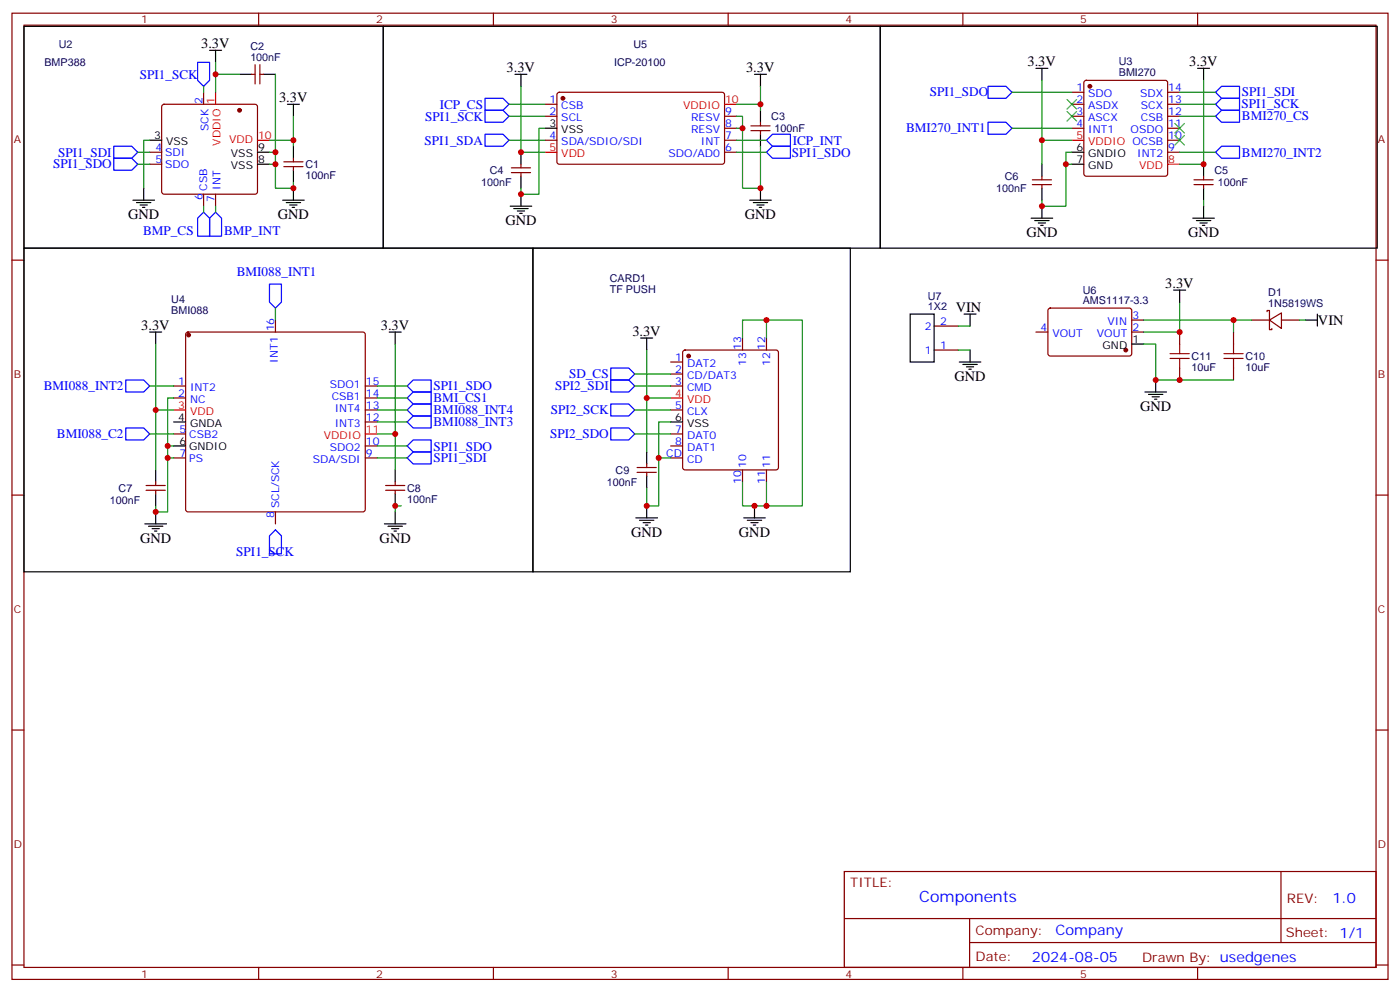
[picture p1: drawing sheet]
<svg xmlns="http://www.w3.org/2000/svg" width="412mm" height="292mm" viewBox="0 0 412 292" stroke-linecap="round" stroke-linejoin="round" font-family="sans-serif">
<g fill="none" stroke="#870000" stroke-width=".35">
<path d="M3.5 3.9h405.4v284.3h-405.4zM7.1 7.4h398.2v277.3h-398.2zM75.1 19.1v5.6M76.2 3.9v3.5M76.6 19.1v5.6M145.3 3.9v3.5M214.5 3.9v3.5M283.6 3.9v3.5M352.8 3.9v3.5M47.9 30.9l.4-.2h26.8l.5 .2 .2 .5v25l-.2 .5-.5 .3h-26.8l-.5-.3-.2-.5v-25zM60 27.2v3.5M74.1 21.9h1"/>
<path d="M76.6 21.9h1M160.5 30.7h3.5M160.5 34.2h3.5M164.3 27.4l.4-.2h48.3l.4 .7v20l-.7 .4h-48.2l-.5-.7v-19.7zM213.4 34.2h3.6M213.4 37.7h3.6M221.2 38.5h5.6M221.2 37h5.6M224 36v1M224 38.5v1M315.7 27.2h3.6M315.7 30.7h3.6"/>
<path d="M315.7 34.2h3.6M315.7 37.7h3.6M319.5 23.8l.5-.2h23.3l.5 .2 .2 .5v26.9l-.3 .5-.4 .2h-23.3l-.5-.3-.2-.4v-26.9zM344 27.2h3.5M344 30.7h3.5M344 34.2h3.5M344 37.7h3.5M44.1 44.8h3.5M44.1 48.3h3.5M60 57.2v3.5M63.5 57.2v3.5M83.6 49h5.7"/>
<path d="M83.6 47.6h5.7M86.4 46.6v1M86.4 49v1.1M150.6 50.8h5.7M150.6 49.4h5.7M153.5 48.3v1.1M153.5 50.8v1.1M160.5 41.3h3.5M213.4 44.8h3.6M213.4 41.3h3.6M304.1 54.3h5.6M304.1 52.9h5.6"/>
<path d="M306.9 51.9v1M306.9 54.3v1.1M344 44.8h3.5M344 41.3h3.5M351.7 54.3h5.7M351.7 52.9h5.7M354.5 51.9v1M354.5 54.3v1.1M3.5 76.6h3.6M405.3 76.6h3.6M54.9 97.9l.5-.2h51.5l.5 .2 .2 .5v51.5l-.2 .5-.5 .2h-51.5l-.5-.2-.2-.5v-51.5zM81.1 94.2v3.5"/>
<path d="M218.7 99.5v3.5M225.8 99.5v3.5M275.2 96h7M305.2 97.7h3.5M308.9 90.9l.5-.2h23.5l.5 .7-.1 12.9-.6 .5-23.6-.1-.4-.6v-12.7zM333.4 97.7h3.5M333.4 94.2h3.5M347.5 97.7v3.5M363.4 97.7v3.5M368.7 94.2h5.2M373.2 91.7v-.3h.7v2.8M373.9 94.2l3.6-2.1v4.6z"/>
<path d="M373.9 94.2v2.8h.7v-.3M377.5 94.2h5.3M51.2 113.6h3.5M51.2 117.1h3.5M107.6 113.6h3.5M107.6 117.1h3.5M197.6 113.6h3.5M197.6 106.5h3.5M197.6 110.1h3.5M201.3 103.2l.5-.2h26.8l.5 .2 .2 .5v33.9l-.2 .5-.5 .2h-26.8l-.5-.2-.2-.5v-33.9zM275.2 103h7M347.5 108.3v3.5"/>
<path d="M363.4 108.3v3.5M51.2 127.7h3.5M51.2 134.8h3.5M107.6 134.8h3.5M107.6 131.2h3.5M107.6 124.2h3.5M107.6 120.6h3.5M187.7 139h5.6M187.7 137.6h5.6M190.5 136.5v1.1M190.5 139v1.1M197.6 127.7h3.5"/>
<path d="M197.6 134.8h3.5M197.6 131.2h3.5M197.6 120.6h3.5M218.7 138.3v3.5M225.8 138.3v3.5M3.5 145.7h3.6M43 144.3h5.7M43 142.9h5.7M45.9 141.8v1.1M45.9 144.3v1M81.1 150.6v3.6M113.6 144.3h5.6"/>
<path d="M113.6 142.9h5.6M116.4 141.8v1.1M116.4 144.3v1M405.3 145.7h3.6M3.5 214.8h3.6M405.3 214.8h3.6M248.7 256.5h156.6v28.2h-156.6zM377.3 256.5v20.9M248.7 270.3h156.5M285.6 277.4h119.6M285.6 270.3v14.1M3.5 284h3.6"/>
<path d="M76.2 284.7v3.5M145.3 284.7v3.5M214.5 284.7v3.5M283.6 284.7v3.5M352.8 284.7v3.5M405.3 284h3.6"/>
</g>
<g fill="#870000" stroke="#870000" stroke-width=".35">
<circle cx="70.6" cy="32.5" r=".53"/>
<circle cx="321" cy="25.4" r=".53"/>
<circle cx="55.6" cy="98.6" r=".53"/>
<circle cx="202.8" cy="104.8" r=".53"/>
<circle cx="165.8" cy="28.9" r=".53"/>
<circle cx="331.6" cy="103" r=".53"/>
</g>
<path d="M63.5 27.2v3.5M213.4 30.7h3.6M75.8 41.3h3.6M160.5 44.8h3.5M315.7 41.3h3.6M344 48.3h3.5M197.6 117.1h3.5M51.2 120.6h3.5M107.6 127.7h3.5" fill="none" stroke="#f00" stroke-width=".35"/>
<g fill="none" stroke="#000" stroke-width=".35">
<path d="M7.1 7.8h105.8v65.2h-105.8zM61.7 14.8h3.6M63.5 14.8v3.5M112.9 7.8h146.4v65.2h-146.4zM259.3 7.8h146.4v65.2h-146.4zM70.6 21.9h3.5M77.6 21.9h3.5M84.7 30.7h3.5M86.4 30.7v3.5M151.7 21.9h3.5M153.5 21.9v3.5M160.5 37.7h3.5"/>
<path d="M222.2 21.9h3.6M224 21.9v3.5M224 32.5v3.5M224 39.5v3.5M305.2 20.1h3.5M306.9 20.1v3.5M352.8 20.1h3.5M354.5 20.1v3.5M39.2 58.9h6.3M40.2 59.6h4.2M42.3 55.4v3.5M44.1 41.3h3.5"/>
<path d="M75.8 48.3h3.6M75.8 44.8h3.6M83.3 58.9h6.3M84.3 59.6h4.2M86.4 43v3.6M86.4 50.1v3.5M86.4 55.4v3.5M153.5 44.8v3.5M153.5 51.9v3.5M153.5 57.2v3.5M220.8 58.9h6.4M221.9 59.6h4.2"/>
<path d="M224 55.4v3.5M306.9 48.3v3.6M306.9 55.4v3.5M315.7 48.3h3.6M315.7 44.8h3.6M354.5 48.3v3.6M354.5 55.4v3.5M7.1 73h149.9v95.3h-149.9zM41.3 60.3h2.1M42 61h.7M85.4 60.3h2.1M86.1 61h.7"/>
<path d="M150.3 60.7h6.3M151.3 61.4h4.3M152.4 62.1h2.1M153.1 62.8h.7M157 73h93.5v95.3h-93.5zM223 60.3h2.1M223.7 61h.7M303.7 64.2h6.4M304.8 64.9h4.2M305.9 65.6h2.1M306.6 66.3h.7M306.9 60.7v3.5"/>
<path d="M351.4 64.2h6.3M352.4 64.9h4.3M353.5 65.6h2.1M354.2 66.3h.7M354.5 60.7v3.5M44.1 97.7h3.5M45.9 97.7v3.5M114.7 97.7h3.5M116.4 97.7v3.5M188.7 99.5h3.6M190.5 99.5v3.5M268.1 92.4h7.1v14.1h-7.1z"/>
<path d="M284 92.4h3.5M285.8 92.4v3.6M345.7 85.4h3.5M347.5 85.4v3.5M384.5 94.2h3.6M388.1 92.4v3.6M282.6 106.5h6.3M283.6 107.2h4.3M284.7 107.9h2.1M285.4 108.7h.7M285.8 103v3.5M333.4 101.2h3.5"/>
<path d="M337.3 115.4h6.3M338.3 116.1h4.2M339.4 116.8h2.1M340.1 117.5h.7M340.4 111.8v3.6M45.9 138.3v3.5M51.2 124.2h3.5M51.2 131.2h3.5M116.4 138.3v3.5M190.5 133v3.5M197.6 124.2h3.5M42.7 154.2h6.3"/>
<path d="M43.7 154.9h4.3M44.8 155.6h2.1M45.5 156.3h.7M45.9 145.3v3.6M45.9 150.6v3.6M113.2 154.2h6.4M114.3 154.9h4.2M115.4 155.6h2.1M116.1 156.3h.7M116.4 145.3v3.6M116.4 150.6v3.6M187.3 152.4h6.4"/>
<path d="M188.4 153.1h4.2M189.4 153.8h2.2M190.1 154.5h.8M190.5 140.1v3.5M190.5 148.9v3.5M219.1 152.4h6.3M220.1 153.1h4.3M221.2 153.8h2.1M221.9 154.5h.7M222.2 148.9v3.5"/>
</g>
<g fill="none" stroke="#008700" stroke-width=".35">
<path d="M63.5 18.3v8.9M60 25.4v1.8M63.5 21.9h7.1M81.1 21.9v22.9M86.4 34.2v7.1h-7M149.9 34.2h10.6M149.9 30.7h10.6M153.5 25.4v19.4h7M160.5 37.7h-1.8v19.5h-5.2v-1.8M217 34.2h1.7v21.2h5.3v-12.4M217 37.7h1.7M224 25.4v5.3h-7"/>
<path d="M224 30.7v1.8M298.1 37.7h17.6M298.1 27.2h17.6M306.9 23.6v24.7M347.5 34.2h10.6M347.5 30.7h10.6M347.5 27.2h10.6M354.5 23.6v24.7h-7M40.6 48.3h3.5M40.6 44.8h3.5M44.1 41.3h-1.8v14.1M79.4 44.8h1.7v10.6h5.3v-1.8"/>
<path d="M79.4 48.3h1.7M86.4 41.3v1.7M149.9 41.3h10.6M217 44.8h8.8M217 41.3h8.8M306.9 41.3h8.8M315.7 48.3h-1.7v12.4h-7.1v-1.8M315.7 44.8h-1.7v3.5M347.5 44.8h10.6M354.5 58.9v1.8M60 60.7v1.7M63.5 60.7v1.7"/>
<path d="M81.1 90.7v3.5M218.7 99.5v-5.3h17.7v54.7h-10.6M225.8 94.2v5.3M282.2 96h3.6M336.9 94.2h31.8M347.5 88.9v8.8h-10.6M363.4 94.2v3.5M382.8 94.2h1.7M44.1 113.6h7.1M45.9 101.2v37.1M51.2 117.1h-1.8v33.5h-3.5v-1.7M111.1 113.6h8.8"/>
<path d="M111.1 117.1h8.8M116.4 101.2v37.1M187 113.6h10.6M187 110.1h10.6M190.5 103v14.1h7.1M190.5 117.1v15.9M282.2 103h3.6M336.9 101.2h3.5v10.6h23M44.1 127.7h7.1M45.9 120.6h5.3M49.4 131.2h1.8M49.4 134.8h1.8"/>
<path d="M111.1 120.6h8.8M111.1 131.2h8.8M111.1 134.8h8.8M111.1 127.7h5.3M111.1 124.2h8.8M187 120.6h10.6M187 127.7h10.6M194 134.8h3.6M197.6 124.2h-3.6v24.7h-3.5v-5.3M118.2 148.9h-1.8v1.7M218.7 141.8v7.1h7.1v-7.1"/>
</g>
<g fill="none" stroke="#00f" stroke-width=".35">
<path d="M58.2 18.3h3.5v5.3l-1.7 1.8-1.8-1.8zM142.9 28.9h5.3l1.7 1.8-1.7 1.8h-5.3zM142.9 32.5h5.3l1.7 1.7-1.7 1.8h-5.3zM142.9 39.5h5.3l1.7 1.8-1.7 1.7h-5.3zM291 25.4h5.3l1.8 1.8-1.8 1.7h-5.3zM291 36h5.3l1.8 1.7-1.8 1.8h-5.3zM358.1 34.2l1.7-1.7h5.3v3.5h-5.3zM358.1 30.7l1.7-1.8h5.3v3.6h-5.3zM358.1 27.2l1.7-1.8h5.3v3.5h-5.3zM33.5 43h5.3l1.8 1.8-1.8 1.8h-5.3zM33.5 46.6h5.3l1.8 1.7-1.8 1.8h-5.3zM225.8 41.3l1.7-1.8h5.3v3.5h-5.3z"/>
<path d="M225.8 44.8l1.7-1.8h5.3v3.6h-5.3zM358.1 44.8l1.7-1.8h5.3v3.6h-5.3zM60 62.4l1.7 1.8v5.3h-3.5v-5.3zM63.5 62.4l1.8 1.8v5.3h-3.6v-5.3zM79.4 83.6h3.5v5.3l-1.8 1.8-1.7-1.8zM37 111.8h5.3l1.8 1.8-1.8 1.8h-5.3zM119.9 117.1l1.8-1.7h5.3v3.5h-5.3zM119.9 113.6l1.8-1.8h5.3v3.6h-5.3zM179.9 108.3h5.3l1.8 1.8-1.8 1.7h-5.3zM179.9 118.9h5.3l1.8 1.7-1.8 1.8h-5.3zM179.9 111.8h5.3l1.8 1.8-1.8 1.8h-5.3zM37 125.9h5.3l1.8 1.8-1.8 1.8h-5.3z"/>
<path d="M119.9 120.6l1.8-1.7h5.3v3.5h-5.3zM119.9 124.2l1.8-1.8h5.3v3.5h-5.3zM119.9 131.2l1.8-1.7h5.3v3.5h-5.3zM119.9 134.8l1.8-1.8h5.3v3.5h-5.3zM179.9 125.9h5.3l1.8 1.8-1.8 1.8h-5.3zM81.1 155.9l1.8 1.8v5.3h-3.5v-5.3z"/>
</g>
<path d="M314.3 29.3l2.8 2.8M314.3 32.8l2.8 2.8M317.1 29.3l-2.8 2.8M317.1 32.8l-2.8 2.8M346.1 36.3l2.8 2.9M346.1 39.9l2.8 2.8M348.9 36.3l-2.8 2.9M348.9 39.9l-2.8 2.8" fill="none" stroke="#3c3" stroke-width=".35"/>
<path d="M344.7 105.5h5.6M344.7 104.1h5.6M347.5 101.2v2.9M347.5 105.5v2.8M360.5 105.5h5.7M360.5 104.1h5.7M363.4 101.2v2.9M363.4 105.5v2.8" fill="none" stroke="#a10000" stroke-width=".35"/>
<g fill="#c00">
<circle cx="86.4" cy="41.3" r=".88"/>
<circle cx="81.1" cy="48.3" r=".88"/>
<circle cx="86.4" cy="55.4" r=".88"/>
<circle cx="63.5" cy="21.9" r=".88"/>
<circle cx="81.1" cy="44.8" r=".88"/>
<circle cx="224" cy="30.7" r=".88"/>
<circle cx="224" cy="55.4" r=".88"/>
<circle cx="218.7" cy="37.7" r=".88"/>
<circle cx="153.5" cy="57.1" r=".88"/>
<circle cx="153.5" cy="44.8" r=".88"/>
<circle cx="314" cy="48.3" r=".88"/>
<circle cx="306.9" cy="60.7" r=".88"/>
<circle cx="354.5" cy="48.3" r=".88"/>
<circle cx="306.9" cy="41.3" r=".88"/>
<circle cx="45.9" cy="120.6" r=".88"/>
<circle cx="45.9" cy="150.6" r=".88"/>
<circle cx="49.4" cy="131.2" r=".88"/>
<circle cx="49.4" cy="134.8" r=".88"/>
<circle cx="116.4" cy="148.9" r=".88"/>
<circle cx="116.4" cy="127.7" r=".88"/>
<circle cx="222.3" cy="148.9" r=".88"/>
<circle cx="225.8" cy="148.9" r=".88"/>
<circle cx="225.8" cy="94.2" r=".88"/>
<circle cx="190.5" cy="117.1" r=".88"/>
<circle cx="190.5" cy="148.9" r=".88"/>
<circle cx="194" cy="134.8" r=".88"/>
<circle cx="340.4" cy="111.8" r=".88"/>
<circle cx="347.5" cy="111.8" r=".88"/>
<circle cx="347.5" cy="97.7" r=".88"/>
<circle cx="363.4" cy="94.2" r=".88"/>
</g>
<text font-size="4.6" fill="#00f" x="270.8" y="265.5">Components</text>
<g font-size="4.2">
<text x="59.3" y="14.1">3.3V</text>
<text x="149.2" y="21.2">3.3V</text>
<text x="219.8" y="21.2">3.3V</text>
<text x="302.7" y="19.4">3.3V</text>
<text x="350.3" y="19.4">3.3V</text>
<text x="82.2" y="30">3.3V</text>
<text x="37.7" y="64.6">GND</text>
<text x="81.8" y="64.6">GND</text>
<text x="219.4" y="64.6">GND</text>
<text x="148.9" y="66.3">GND</text>
<text x="302.3" y="69.8">GND</text>
<text x="350" y="69.8">GND</text>
<text x="343.3" y="84.7">3.3V</text>
<text x="281.5" y="91.7">VIN</text>
<text x="388.2" y="95.6">VIN</text>
<text x="41.6" y="97">3.3V</text>
<text x="112.2" y="97">3.3V</text>
<text x="186.3" y="98.8">3.3V</text>
<text x="281.2" y="112.2">GND</text>
<text x="335.8" y="121">GND</text>
<text x="41.3" y="159.8">GND</text>
<text x="111.8" y="159.8">GND</text>
<text x="185.9" y="158">GND</text>
<text x="217.7" y="158">GND</text>
</g>
<g font-size="4.2" fill="#00f">
<text x="392.5" y="265.7">1.0</text>
<text x="310.9" y="275.3">Company</text>
<text x="304" y="283.1">2024-08-05</text>
</g>
<g font-size="3.9" fill="#00f">
<text x="41.2" y="23.1">SPI1_SCK</text>
<text x="273.9" y="28.4">SPI1_SDO</text>
<text x="365.8" y="28.4">SPI1_SDI</text>
<text x="125.3" y="35.5">SPI1_SCK</text>
<text x="129.6" y="31.9">ICP_CS</text>
<text x="365.7" y="31.9">SPI1_SCK</text>
<text x="365.8" y="35.5">BMI270_CS</text>
<text x="266.9" y="39">BMI270_INT1</text>
<text x="17.2" y="46.1">SPI1_SDI</text>
<text x="125" y="42.5">SPI1_SDA</text>
<text x="233.3" y="46.1">SPI1_SDO</text>
<text x="233.5" y="42.5">ICP_INT</text>
<text x="365.8" y="46.1">BMI270_INT2</text>
<text x="15.7" y="49.6">SPI1_SDO</text>
<text x="42.2" y="69">BMP_CS</text>
<text x="66" y="69">BMP_INT</text>
<text x="69.7" y="81.4">BMI088_INT1</text>
<text x="167.6" y="111.3">SD_CS</text>
<text x="12.9" y="114.8">BMI088_INT2</text>
<text x="127.7" y="118.4">BMI_CS1</text>
<text x="127.7" y="114.8">SPI1_SDO</text>
<text x="163.6" y="114.8">SPI2_SDI</text>
<text x="127.7" y="121.9">BMI088_INT4</text>
<text x="127.7" y="125.4">BMI088_INT3</text>
<text x="162.3" y="121.9">SPI2_SCK</text>
<text x="16.8" y="129">BMI088_C2</text>
<text x="162.1" y="129">SPI2_SDO</text>
<text x="127.7" y="132.6">SPI1_SDO</text>
<text x="127.7" y="136">SPI1_SDI</text>
<text x="69.6" y="163.7">SPI1_SCK</text>
</g>
<g font-size="3.9" fill="#800">
<text x="250.5" y="261.1">TITLE:</text>
<text x="379.1" y="265.7">REV:</text>
<text x="287.4" y="275.3">Company:</text>
<text x="378.7" y="275.9">Sheet: 1/1</text>
<text x="287.4" y="282.9">Date:</text>
<text x="336.4" y="283">Drawn By: usedgenes</text>
</g>
<g font-size="3.2" fill="#800">
<text x="41.6" y="6.9">1</text>
<text x="110.8" y="6.9">2</text>
<text x="179.9" y="6.9">3</text>
<text x="249.1" y="6.9">4</text>
<text x="318.2" y="6.9">5</text>
<text x="4.1" y="42">A</text>
<text x="405.9" y="42">A</text>
<text x="4.1" y="111.1">B</text>
<text x="405.9" y="111.1">B</text>
<text x="4.1" y="180.3">C</text>
<text x="405.9" y="180.3">C</text>
<text x="4.1" y="249.4">D</text>
<text x="405.9" y="249.4">D</text>
<text x="41.6" y="287.7">1</text>
<text x="110.8" y="287.7">2</text>
<text x="179.9" y="287.7">3</text>
<text x="249.1" y="287.7">4</text>
<text x="318.2" y="287.7">5</text>
</g>
<g font-size="3.2" fill="#000080">
<text x="17.3" y="14.2">U2</text>
<text x="73.7" y="18">100nF</text>
<text x="73.7" y="14.8">C2</text>
<text x="186.6" y="14.2">U5</text>
<text x="13.1" y="19.5">BMP388</text>
<text x="180.9" y="19.5">ICP-20100</text>
<text x="329.6" y="22.4">BMI270</text>
<text x="329.6" y="19.2">U3</text>
<text x="227.2" y="35.4">C3</text>
<text x="228.2" y="38.9">100nF</text>
<text x="90" y="52.7">100nF</text>
<text x="90" y="49.5">C1</text>
<text x="144.3" y="51.2">C4</text>
<text x="296" y="53">C6</text>
<text x="357.7" y="51.2">C5</text>
<text x="141.7" y="54.8">100nF</text>
<text x="293.4" y="56.5">100nF</text>
<text x="358.7" y="54.8">100nF</text>
<text x="179.6" y="83">CARD1</text>
<text x="50.4" y="89.1">U4</text>
<text x="179.6" y="86.2">TF PUSH</text>
<text x="273.3" y="88.2">U7</text>
<text x="318.9" y="89.6">AMS1117-3.3</text>
<text x="318.9" y="86.4">U6</text>
<text x="373.6" y="87.1">D1</text>
<text x="50.4" y="92.3">BMI088</text>
<text x="273.3" y="91.4">1X2</text>
<text x="373.6" y="90.3">1N5819WS</text>
<text x="351" y="105.9">C11</text>
<text x="366.9" y="105.9">C10</text>
<text x="351" y="109.1">10uF</text>
<text x="366.9" y="109.1">10uF</text>
<text x="178.8" y="143">100nF</text>
<text x="181.3" y="139.4">C9</text>
<text x="32.4" y="148.2">100nF</text>
<text x="34.9" y="144.7">C7</text>
<text x="119.9" y="147.9">100nF</text>
<text x="119.9" y="144.7">C8</text>
</g>
<g font-size="3.2" fill="#00f">
<text x="317.1" y="26.8">1</text>
<text x="320.6" y="28.6">SDO</text>
<text x="335.9" y="28.6">SDX</text>
<text x="344.1" y="26.8">14</text>
<text x="59.6" y="30.5" transform="rotate(-90 59.6 30.5)">2</text>
<text x="161.9" y="30.3">1</text>
<text x="161.9" y="33.9">2</text>
<text x="165.3" y="32.1">CSB</text>
<text x="165.3" y="35.6">SCL</text>
<text x="203.6" y="35.6">RESV</text>
<text x="213.6" y="33.9">9</text>
<text x="317.1" y="30.3">2</text>
<text x="317.1" y="33.9">3</text>
<text x="320.6" y="32.1">ASDX</text>
<text x="320.6" y="35.6">ASCX</text>
<text x="336.1" y="35.6">CSB</text>
<text x="336.1" y="32.1">SCX</text>
<text x="344.1" y="33.9">12</text>
<text x="344.1" y="30.3">13</text>
<text x="61.4" y="38.6" transform="rotate(-90 61.4 38.6)">SCK</text>
<text x="161.9" y="40.9">4</text>
<text x="203.6" y="39.2">RESV</text>
<text x="213.6" y="40.9">7</text>
<text x="213.6" y="37.4">8</text>
<text x="317.1" y="37.4">4</text>
<text x="320.6" y="39.2">INT1</text>
<text x="333" y="39.2">OSDO</text>
<text x="344.1" y="40.9">10</text>
<text x="344.1" y="37.4">11</text>
<text x="45.8" y="44.4">4</text>
<text x="45.8" y="48">5</text>
<text x="48.7" y="45.9">SDI</text>
<text x="165.3" y="42.7">SDA/SDIO/SDI</text>
<text x="196.9" y="46.2">SDO/AD0</text>
<text x="206.5" y="42.7">INT</text>
<text x="213.6" y="44.4">6</text>
<text x="335" y="46.2">INT2</text>
<text x="344.1" y="44.4">9</text>
<text x="48.7" y="49.4">SDO</text>
<text x="59.6" y="59" transform="rotate(-90 59.6 59)">6</text>
<text x="61" y="56.1" transform="rotate(-90 61 56.1)">CSB</text>
<text x="63.1" y="59.3" transform="rotate(-90 63.1 59.3)">7</text>
<text x="64.9" y="55.8" transform="rotate(-90 64.9 55.8)">INT</text>
<text x="276.9" y="95.6">2</text>
<text x="326.2" y="95.6">VIN</text>
<text x="333.6" y="93.8">3</text>
<text x="80.8" y="97.5" transform="rotate(-90 80.8 97.5)">16</text>
<text x="272.4" y="97">2</text>
<text x="306.5" y="97.4">4</text>
<text x="310" y="99.1">VOUT</text>
<text x="323.1" y="99.1">VOUT</text>
<text x="333.6" y="97.4">2</text>
<text x="81.8" y="106.7" transform="rotate(-90 81.8 106.7)">INT1</text>
<text x="198.9" y="106.2">1</text>
<text x="202.4" y="107.9">DAT2</text>
<text x="218.4" y="103" transform="rotate(-90 218.4 103)">13</text>
<text x="219.8" y="107.7" transform="rotate(-90 219.8 107.7)">13</text>
<text x="225.4" y="103" transform="rotate(-90 225.4 103)">12</text>
<text x="226.8" y="107.7" transform="rotate(-90 226.8 107.7)">12</text>
<text x="272.4" y="104.1">1</text>
<text x="276.9" y="102.7">1</text>
<text x="52.5" y="113.2">1</text>
<text x="107.8" y="113.2">15</text>
<text x="198.9" y="109.7">2</text>
<text x="198.9" y="113.2">3</text>
<text x="202.4" y="111.5">CD/DAT3</text>
<text x="52.5" y="116.8">2</text>
<text x="56" y="115">INT2</text>
<text x="56" y="118.5">NC</text>
<text x="97.2" y="114.3">SDO1</text>
<text x="97.7" y="117.8">CSB1</text>
<text x="107.8" y="116.8">14</text>
<text x="202.4" y="115">CMD</text>
<text x="98.6" y="125.6">INT3</text>
<text x="98.6" y="121.4">INT4</text>
<text x="107.8" y="123.8">12</text>
<text x="107.8" y="120.3">13</text>
<text x="198.9" y="120.3">5</text>
<text x="202.4" y="122.1">CLX</text>
<text x="52.8" y="127.4">5</text>
<text x="55.7" y="128.8">CSB2</text>
<text x="107.8" y="130.9">10</text>
<text x="198.9" y="127.4">7</text>
<text x="198.9" y="130.9">8</text>
<text x="202.4" y="129.1">DAT0</text>
<text x="52.8" y="134.4">7</text>
<text x="55.7" y="135.8">PS</text>
<text x="92.1" y="136.2">SDA/SDI</text>
<text x="97.2" y="132.6">SDO2</text>
<text x="107.8" y="134.4">9</text>
<text x="196.2" y="134.4">CD</text>
<text x="202.4" y="132.6">DAT1</text>
<text x="202.4" y="136.2">CD</text>
<text x="219.8" y="137.6" transform="rotate(-90 219.8 137.6)">10</text>
<text x="226.8" y="137.6" transform="rotate(-90 226.8 137.6)">11</text>
<text x="218.4" y="142.3" transform="rotate(-90 218.4 142.3)">10</text>
<text x="225.4" y="142.3" transform="rotate(-90 225.4 142.3)">11</text>
<text x="82.2" y="149.6" transform="rotate(-90 82.2 149.6)">SCL/SCK</text>
<text x="80.8" y="152.5" transform="rotate(-90 80.8 152.5)">8</text>
</g>
<g font-size="3.2" fill="#f00">
<text x="63.1" y="30.5" transform="rotate(-90 63.1 30.5)">1</text>
<text x="201.2" y="32.1">VDDIO</text>
<text x="213.6" y="30.3">10</text>
<text x="67.5" y="42">VDD</text>
<text x="76" y="40.9">10</text>
<text x="317.1" y="40.9">5</text>
<text x="64.9" y="42.9" transform="rotate(-90 64.9 42.9)">VDDIO</text>
<text x="161.9" y="44.4">5</text>
<text x="165.3" y="46.2">VDD</text>
<text x="320.6" y="42.7">VDDIO OCSB</text>
<text x="344.1" y="48">8</text>
<text x="335.6" y="49.7">VDD</text>
<text x="198.9" y="116.8">4</text>
<text x="202.4" y="118.5">VDD</text>
<text x="52.5" y="120.3">3</text>
<text x="56" y="122.1">VDD</text>
<text x="95.4" y="129.1">VDDIO</text>
<text x="107.8" y="127.4">11</text>
</g>
<g font-size="3.2">
<text x="45.4" y="40.9">3</text>
<text x="161.9" y="37.4">3</text>
<text x="165.3" y="39.2">VSS</text>
<text x="48.9" y="42.7">VSS</text>
<text x="68" y="46.2">VSS</text>
<text x="76" y="48">8</text>
<text x="76" y="44.4">9</text>
<text x="317.1" y="44.4">6</text>
<text x="317.1" y="48">7</text>
<text x="320.6" y="46.2">GNDIO</text>
<text x="68" y="49.7">VSS</text>
<text x="320.6" y="49.7">GND</text>
<text x="333.6" y="100.9">1</text>
<text x="324.8" y="102.7">GND</text>
<text x="52.5" y="123.8">4</text>
<text x="56" y="125.6">GNDA</text>
<text x="198.9" y="123.8">6</text>
<text x="202.4" y="125.6">VSS</text>
<text x="52.8" y="130.9">6</text>
<text x="55.7" y="132.3">GNDIO</text>
</g>
</svg>
